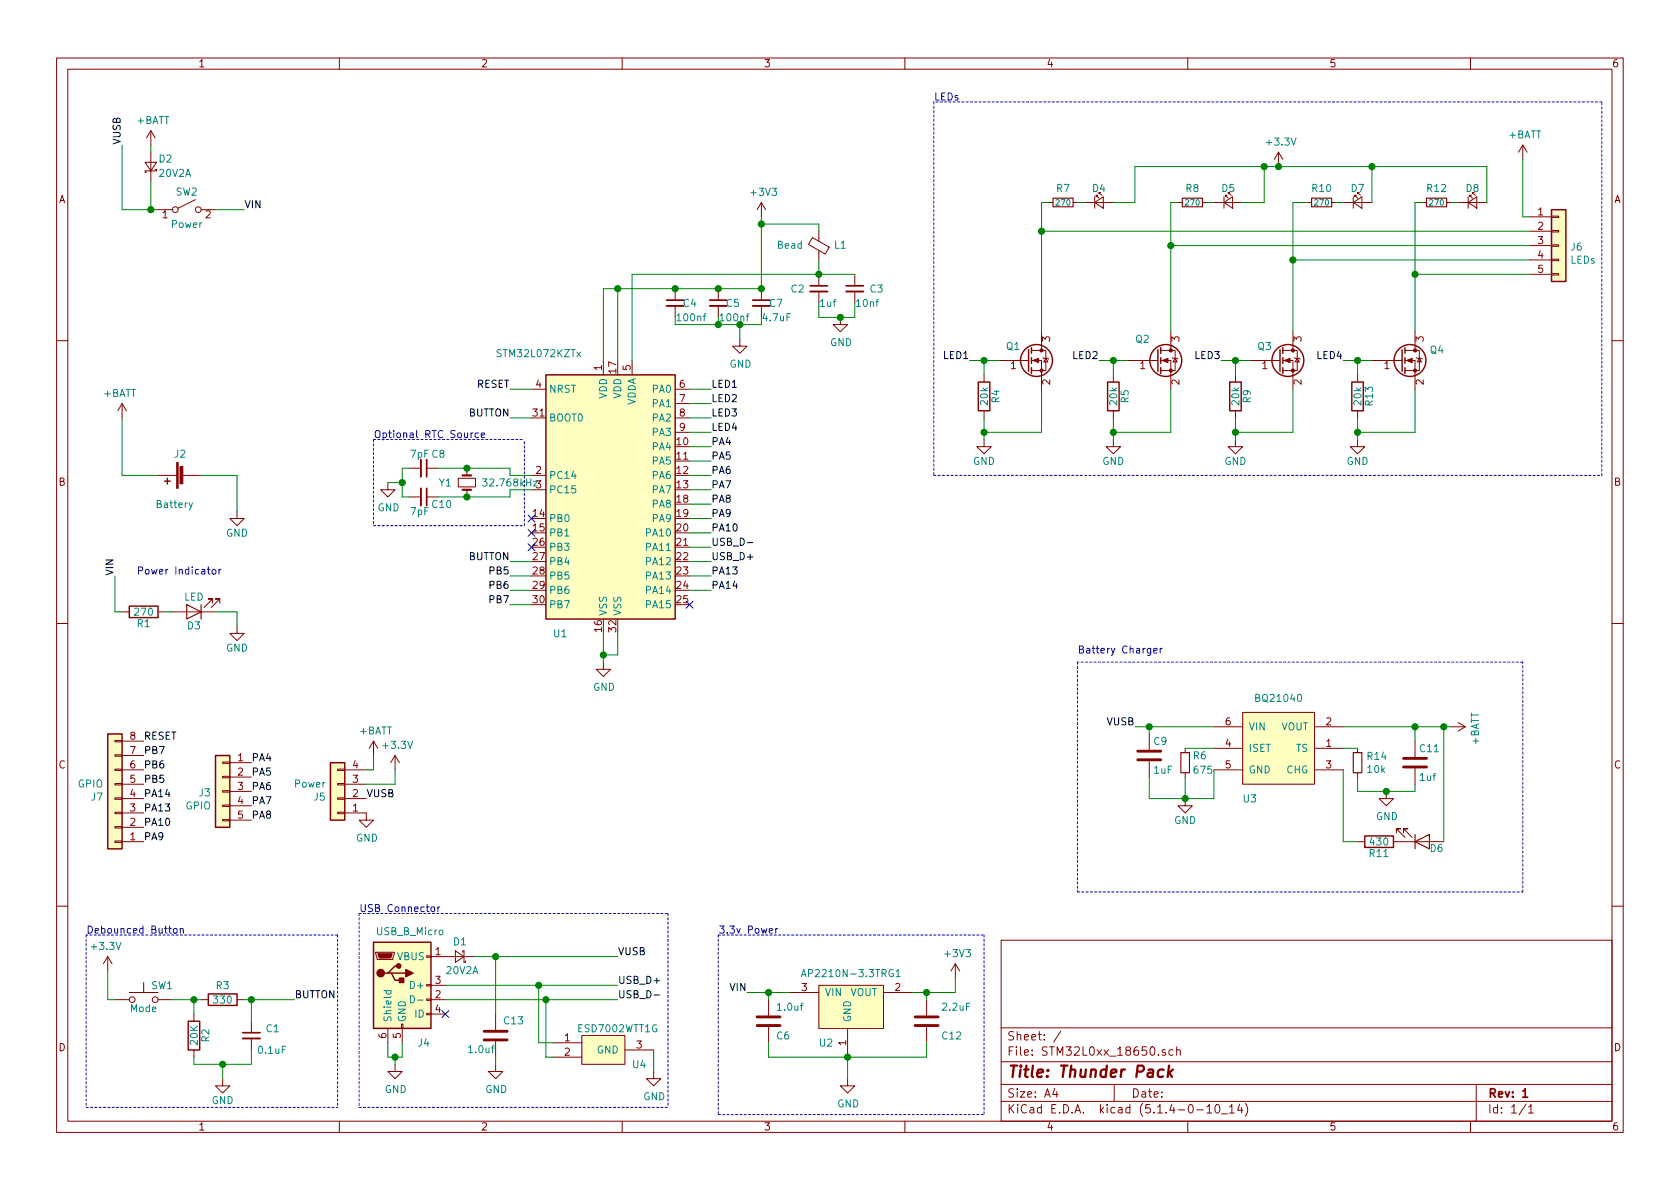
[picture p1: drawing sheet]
<svg xmlns="http://www.w3.org/2000/svg" width="297mm" height="210mm" viewBox="0 0 297 210" stroke-linecap="round" stroke-linejoin="round" font-family="sans-serif">
<g fill="none" stroke="#840000" stroke-width=".18">
<path d="M10 10.3h277v189.9h-277zM12 12.2h273v186.1h-273zM60 10.3v1.9M110 10.3v1.9M160 10.3v1.9M210 10.3v1.9M260 10.3v1.9M25.7 28.7h2l-1 1.5zM26.7 23.1v2.5M26.7 26.9v5.1M26.7 23.1l-.8 1.3M26.7 23.1l.7 1.3"/>
<path d="M27.4 30h.3v.2h-2v.3h.2M27.9 37.1h2.6M34.5 35.3l-3 1.5M35.6 37.1h2.5M134.6 35.8v2.5M134.6 35.8l-.7 1.3M134.6 35.8l.8 1.3M185.4 35.8h.8M189.7 35.8h.8M191.8 35.8h5M193.5 35.8l1.6-1v2zM193.5 34.8v2"/>
<path d="M193.8 34.8v-.3h.3h-.3l.5 .5M208.3 35.8h.7M212.6 35.8h.8M214.6 35.8h5.1M216.4 35.8l1.5-1v2zM216.4 34.8v2M216.7 34.8v-.3h.2h-.2l.5 .5M226.1 26.9l-.8 1.3M226.1 26.9v2.6M226.1 26.9l.7 1.3M231.1 35.8h.8M235.5 35.8h.7"/>
<path d="M237.5 35.8h5.1M239.3 35.8l1.5-1v2zM239.3 34.8v2M239.5 34.8v-.3h.3h-.3l.5 .5M251.5 35.8h.7M255.8 35.8h.7M257.8 35.8h5.1M259.6 35.8l1.5-1v2zM259.6 34.8v2M259.8 34.8v-.3h.3h-.3l.5 .5M269.2 25.6l-.7 1.3M269.2 25.6v2.6"/>
<path d="M269.2 25.6l.8 1.3M270.5 38.3h3.8M274.3 38.2h1.3v.3h-1.3zM119.4 51v2.1M119.4 54.1v2M127 51v2.1M127 54.1v2M130.8 59.9v1.3h1.3l-1.3 1.3-1.3-1.3h1.3M134.6 51v2.1M134.6 54.1v2M143.7 42l2.9 1.7-.7 1.2-2.9-1.7zM144.8 40.9v1.7"/>
<path d="M144.8 44.3v1.7M144.8 48.5v2M144.8 51.6v2M148.6 56.1v1.3h1.3l-1.3 1.3-1.3-1.3h1.3M151.1 48.5v2M151.1 51.6v2M184.1 58.7v3.3M207 58.7v3.3M228.6 58.7v3.3M250.2 58.7v3.3M270.5 40.9h3.8M270.5 43.4h3.8"/>
<path d="M270.5 46h3.8M270.5 48.5h3.8M274.3 48.4h1.3v.2h-1.3zM274.3 45.8h1.3v.3h-1.3zM274.3 40.8h1.3v.2h-1.3zM274.3 43.3h1.3v.3h-1.3zM10 60.2h2M21.6 71.4l.8 1.2M21.6 71.4v2.5M21.6 71.4l-.8 1.2M94 68.8h2.5M106.7 63.7v2.6"/>
<path d="M111.8 63.7v2.6M119.4 68.8h2.5M119.4 71.4h2.5M119.4 73.9h2.5M119.4 76.4h2.5M174 77.7v1.3h1.3l-1.3 1.3-1.3-1.3h1.3M174 66.3v1.3M174 72.6v1.3M176.5 63.7h5.4M182.4 63.7h1.7v5.1M182.4 62h1.7M184.1 62h.8v3.5h-2.5"/>
<path d="M184.4 63.2l.1 .2h.8l.1 .1M184.9 63.4l.4 .6h-.8zM196.8 77.7v1.3h1.3l-1.3 1.3-1.2-1.3h1.2M196.8 66.3v1.3M196.8 72.6v1.3M199.4 63.7h5.3M205.2 63.7h1.8v5.1M205.2 62h1.8M207 62h.8v3.5h-2.6M207.3 63.2l.1 .2h.8l.1 .1M207.8 63.4l.4 .6h-.8zM218.4 77.7v1.3h1.3l-1.3 1.3-1.2-1.3h1.2"/>
<path d="M218.4 66.3v1.3M218.4 72.6v1.3M221 63.7h5.3M226.8 63.7h1.8v5.1M226.8 62h1.8M228.6 62h.8v3.5h-2.6M228.9 63.2l.1 .2h.7l.2 .1M229.4 63.4l.3 .6h-.7zM240 77.7v1.3h1.3l-1.3 1.3-1.2-1.3h1.2M240 66.3v1.3M240 72.6v1.3M242.6 63.7h5.3"/>
<path d="M248.4 63.7h1.8v5.1M248.4 62h1.8M250.2 62h.8v3.5h-2.6M250.4 63.2l.2 .2h.7l.2 .1M251 63.4l.3 .6h-.7zM285 60.2h2M27.9 84.1h3.3M32.3 84.1h3.3M41.9 90.4v1.3h-1.3l1.3 1.3 1.3-1.3h-1.3M68.6 85.3v1.3h1.2l-1.2 1.3-1.3-1.3h1.3M72.4 87.9h2M72.4 82.8h2"/>
<path d="M75.4 87.9h2.1M75.4 82.8h2.1M81 84.6h3.1v1.5h-3.1zM82.5 82.8v1.3M82.5 86.6v1.3M94 84.1h2.5M94 86.6h2.5M10 110.3h2M21.6 108.2h1.3M27.9 108.2h1.3M30.5 108.2h7.6M37.6 106.7v-.8h-.8h.8l-1.5 1.5"/>
<path d="M38.9 106.7v-.8h-.8h.8l-1.6 1.5M41.9 110.7v1.3h1.3l-1.3 1.3-1.3-1.3h1.3M106.7 117.1v1.3h1.2l-1.2 1.2-1.3-1.2h1.3M285 110.3h2M20.3 136h1.3v.3h-1.3zM20.3 133.5h1.3v.2h-1.3zM20.3 130.9h1.3v.3h-1.3zM20.3 138.6h1.3v.2h-1.3zM21.6 138.7h3.8M21.6 136.1h3.8M21.6 133.6h3.8M21.6 131.1h3.8"/>
<path d="M39.4 137.3h1.2v.2h-1.2zM39.4 134.7h1.2v.3h-1.2zM39.4 139.8h1.2v.3h-1.2zM40.6 134.9h3.8M40.6 137.4h3.8M40.6 139.9h3.8M59.7 136h1.3v.3h-1.3zM59.7 138.6h1.3v.2h-1.3zM61 138.7h3.8M61 136.1h3.8M66 131.1l-.7 1.2M66 131.1v2.5"/>
<path d="M66 131.1l.8 1.2M69.8 133.6l-.7 1.3M69.8 133.6v2.5M69.8 133.6l.8 1.3M203.2 129.8v2.8M203.2 134.6v2.8M209.5 132.3v.8M209.5 136.6v.8M214.6 136.1h5.1M214.6 132.3h5.1M214.6 128.5h5.1M219.7 126h12.7v12.7h-12.7z"/>
<path d="M232.4 136.1h5.1M232.4 132.3h5.1M232.4 128.5h5.1M240 132.3v.8M240 136.6v.8M245.1 139.9v1.3h1.3l-1.3 1.3-1.3-1.3h1.3M250.2 131.1v2.8M250.2 135.9v2.8M256.5 128.5h2.6M257.8 127.8l1.3 .7M259.1 128.5l-1.3 .8M20.3 143.6h1.3v.3h-1.3z"/>
<path d="M20.3 146.2h1.3v.2h-1.3zM20.3 148.7h1.3v.3h-1.3zM20.3 141.1h1.3v.2h-1.3zM21.6 148.8h3.8M21.6 146.3h3.8M21.6 143.8h3.8M21.6 141.2h3.8M39.4 144.9h1.2v.3h-1.2zM39.4 142.4h1.2v.2h-1.2zM40.6 142.5h3.8M40.6 145h3.8M59.7 143.6h1.3v.3h-1.3z"/>
<path d="M59.7 141.1h1.3v.2h-1.3zM61 143.8h3.8v1.2h1.2l-1.2 1.3-1.3-1.3h1.3M61 141.2h3.8M209.5 141.2v1.3h1.3l-1.3 1.3-1.2-1.3h1.2M240 148.8h1.3M246.4 148.8h6.3M246.9 147.3v-.7h.7h-.7l1.5 1.5M248.2 147.3v-.7h.7h-.7l1.5 1.5M10 160.2h2M19 169.2l.8 1.2M19 169.2v2.5M19 169.2l-.7 1.2"/>
<path d="M20.3 176.8h2.6M22.9 175.5h5M25.4 173.7v1.8M27.9 176.8h2.6M34.3 179.3v1.3M35.6 176.8h1.2M41.9 176.8h1.3M66.4 168.4h3.3v.3l-.2 1h-2.8zM75.4 179.2h.8v.2h-.8zM75.4 176.7h.8v.2h-.8zM75.4 174.1h.8v.3h-.8zM75.4 169h.8v.3h-.8z"/>
<path d="M76.2 169.2h7.6M76.2 176.8h2.5M76.2 174.2h2.5M76.2 179.3h2.5M80.5 168.1l1.5 1.1-1.5 1zM81.8 168.4v-.3h.2v2.1h.3v-.3M87.6 179.3v2.8M135.9 176.8v2.8M139.7 175.5h5.1M144.8 174.2h11.4v7.7h-11.4zM156.2 175.5h5.1M163.8 176.8v2.8"/>
<path d="M168.9 170.4l-.8 1.3M168.9 170.4v2.6M168.9 170.4l.8 1.3M177 166.3h108v32h-108zM285 160.2h2M34.3 185.7v1.2M39.4 190.7v1.3h1.2l-1.2 1.3-1.3-1.3h1.3M44.4 180.6v2M44.4 183.6v2.1M60 198.3v1.9M68.6 181.9v2.5M69.8 188.2v1.3h1.3l-1.3 1.2-1.2-1.2h1.2"/>
<path d="M71 181.1h.2v.8h-.2zM71.1 181.9v2.5M87.6 188.2v1.3h1.3l-1.3 1.2-1.2-1.2h1.2M87.6 184.1v2.8M97.8 184.4h5.1M97.8 186.9h5.1M102.9 183.1h7.6v5.1h-7.6zM110 198.3v1.9M110.5 185.7h5.1M115.6 189.5v1.2h1.2l-1.2 1.3-1.3-1.3h1.3M135.9 181.6v2.8M149.9 190.7v1.3h1.2l-1.2 1.3-1.3-1.3h1.3"/>
<path d="M149.9 181.9v5M160 198.3v1.9M163.8 181.6v2.8M177 194.8h108M177 191.8h108M177 187.8h108M177 181.8h108M186.5 192.5l-.4 1h1M186.8 193v1M187.6 182.3l-1.3 2M197 191.8v3M206 185.7a.37 .37 0 0 0-.5 .1v.2l.5 .2 .1 .1-.2 .3-.4-.1"/>
<path d="M207.4 185.7l-.4-.1-.3 .3 .1 .6 .2 .1 .4-.1M208.1 185.7a.37 .37 0 0 1 .6 .1v.8M208.1 185.1v1.5M210 198.3v1.9M211.6 196.3h1.2M213.4 195.8l.4-.5v1.5M213.4 196.8h.8M215 195.4l.3-.1a.94 .94 0 0 1 0 1.5 .8 .8 0 0 1-.6-.6 .8 .8 0 0 1 .3-.8zM216 197h1.1M217.4 195.8l.4-.5v1.5M217.4 196.8h.8M219.2 195.2l-.4 1.1h.9"/>
<path d="M219.5 195.8v1M220.2 195.1a1.71 1.71 0 0 1 0 2.3M260 198.3v1.9M261 191.8v6.5M269.8 195.2l-1.2 2M270.3 195.8l.4-.5v1.5M270.3 196.8h.8"/>
<circle cx="31" cy="37.1" r=".51"/>
<circle cx="35.1" cy="37.1" r=".51"/>
<circle cx="23.4" cy="176.8" r=".51"/>
<circle cx="27.4" cy="176.8" r=".51"/>
</g>
<path d="M117.9 53.1h3M125.5 53.1h3M133.1 53.1h3M143.3 50.5h3M149.6 50.5h3.1M75.4 81.3v3M75.4 86.4v3M42.9 182.6h3.1M269.2 193l.5-.5v1.5M269.2 194h.9" fill="none" stroke="#840000" stroke-width=".3"/>
<path d="M205.7 189.2a.68 .68 0 0 0-1 .3v.8l.3 .1 .6-.1M206.7 188.4l-.2 2M206.7 189.7l.5 .7M207.4 189.1l-.9 .8" fill="none" stroke="#840000" stroke-width=".41"/>
<g fill="#ffffc2" stroke="#ffffc2" stroke-width=".18">
<path d="M66 166.6h10.2v15.3h-10.2z"/>
<path d="M96.5 66.3h22.9v43.2h-22.9z"/>
<path d="M38.1 133.6h2.5v12.7h-2.5z"/>
<path d="M19 129.8h2.6v20.3h-2.6z"/>
<path d="M144.8 174.2h11.4v7.7h-11.4z"/>
<path d="M58.4 134.9h2.6v10.1h-2.6z"/>
<path d="M102.9 183.1h7.6v5.1h-7.6z"/>
<path d="M274.3 37.1h2.6v12.7h-2.6z"/>
<path d="M219.7 126h12.7v12.7h-12.7z"/>
</g>
<g fill="none" stroke="#840000" stroke-width=".25">
<path d="M274.3 37.1h2.6v12.7h-2.6zM96.5 66.3h22.9v43.2h-22.9zM173 67.6h2v5h-2zM181.9 61.8v3.9M182.4 61.5v1M182.4 63.2v1.1M182.4 65v1M195.8 67.6h2.1v5h-2.1zM204.7 61.8v3.9M205.2 61.5v1M205.2 63.2v1.1M205.2 65v1"/>
<path d="M217.4 67.6h2.1v5h-2.1zM226.3 61.8v3.9M226.8 61.5v1M226.8 63.2v1.1M226.8 65v1M239 67.6h2v5h-2zM247.9 61.8v3.9M248.4 61.5v1M248.4 63.2v1.1M248.4 65v1M29.1 85.1h1M29.6 84.6v1"/>
<path d="M22.9 107.2h5v2h-5zM19 129.8h2.6v20.3h-2.6zM38.1 133.6h2.5v12.7h-2.5zM58.4 134.9h2.6v10.1h-2.6zM241.3 147.8h5.1v2.1h-5.1zM36.8 175.8h5.1v2h-5.1zM66 166.6h10.2v15.3h-10.2zM68.6 172.1h.6l.6 1.2h1.3M69.2 172.1h2.6M70.5 170.8h-.7l-1.2 1.3h-.7M33.3 180.6h2v5.1h-2z"/>
<circle cx="183.3" cy="63.7" r="2.82"/>
<circle cx="206.1" cy="63.7" r="2.82"/>
<circle cx="227.7" cy="63.7" r="2.82"/>
<circle cx="249.3" cy="63.7" r="2.82"/>
</g>
<g fill="#840000" stroke="#840000" stroke-width=".25">
<path d="M70.6 173h.8v.7h-.8z"/>
<path d="M71.8 171.4l1.2 .7-1.2 .6z"/>
<circle cx="67.3" cy="172.1" r=".63"/>
<circle cx="70.5" cy="170.8" r=".38"/>
</g>
<g fill="#840000" stroke="#840000" stroke-width=".18">
<path d="M66.8 168.7h2.5l-.2 .7h-2z"/>
<path d="M182.6 63.7l1-.3v.7z"/>
<path d="M205.5 63.7l1-.3v.7z"/>
<path d="M227.1 63.7l1-.3v.7z"/>
<path d="M248.7 63.7l1-.3v.7z"/>
<path d="M31.2 81.8h.3v4.6h-.3z"/>
<path d="M31.8 82.5h.5v3h-.5z"/>
<circle cx="184.1" cy="65.5" r=".28"/>
<circle cx="184.1" cy="62" r=".28"/>
<circle cx="207" cy="65.5" r=".28"/>
<circle cx="207" cy="62" r=".28"/>
<circle cx="228.6" cy="65.5" r=".28"/>
<circle cx="228.6" cy="62" r=".28"/>
<circle cx="250.2" cy="65.5" r=".28"/>
<circle cx="250.2" cy="62" r=".28"/>
</g>
<path d="M34 88.9l-.4 1.2-.2 .1M85.3 84.7h.8l-.4 .5 .4 .1v.5l-.2 .1-.6-.1M67.9 175.2h1.2M68.4 175.2l-.1 .4 .2 .2 .6-.1v-.5M72.6 176.1a.64 .64 0 0 1 .7 .6 .64 .64 0 0 1-.7 .6zM73.8 176.9h1M141.7 172.7l.4-1.3 .4 1.3M141.8 172.4h.6M158.4 171.8l.4-.4v1.3M158.4 172.7h.8" fill="none" stroke="#008484" stroke-width=".18"/>
<path d="M117.9 54.1h3M125.5 54.1h3M133.1 54.1h3M143.3 51.6h3M149.6 51.6h3.1M74.4 81.3v3M74.4 86.4v3M42.9 183.6h3.1" fill="none" stroke="#840000" stroke-width=".33"/>
<path d="M201.2 134.4h4M201.2 132.8h4M248.2 135.6h4M248.2 134.1h4M133.9 179.8h4M161.8 179.8h4.1M85.6 182.4h4.1M85.6 183.9h4.1M133.9 181.4h4M161.8 181.4h4.1" fill="none" stroke="#840000" stroke-width=".51"/>
<path d="M81.8 84.1h1.5M81.8 86.6h1.5" fill="none" stroke="#840000" stroke-width=".38"/>
<path d="M186.2 35h3.5v1.6h-3.5zM209 35h3.6v1.6h-3.6zM231.9 35h3.6v1.6h-3.6zM252.2 35h3.6v1.6h-3.6zM33 106.9l2.6 1.3-2.6 1.3zM35.6 106.9v2.6M208.8 133.1h1.5v3.5h-1.5zM239.3 133.1h1.5v3.5h-1.5zM250.2 148.8l2.5-1.2v2.5zM250.2 147.6v2.5" fill="none" stroke="#840000" stroke-width=".2"/>
<g fill="none" stroke="#0000c2" stroke-width=".18" stroke-dasharray=".4 .4">
<path d="M165.1 18v66.1M283.2 18h-118.1M66 77.7v15.3M66 77.7h26.7M66 93h26.7M92.7 93v-15.3M165.1 84.1h118.1M283.2 84.1v-66.1M190.5 117.1v40.6M269.2 117.1h-78.7M190.5 157.7h78.7M269.2 157.7v-40.6"/>
<path d="M15.2 165.3v30.5M59.7 165.3h-44.5M59.7 165.3v30.5M63.5 161.5h54.6M63.5 161.5v34.3M118.1 161.5v34.3M127 165.3v31.8M127 165.3h47M174 165.3v31.8M15.2 195.8h44.5M63.5 195.8h54.6M127 197.1h47"/>
</g>
<g fill="none" stroke="#008400" stroke-width=".18">
<path d="M21.6 25.6v11.5h6.3M26.7 25.6v1.3M26.7 32v5.1M38.1 37.1h5.1M134.6 38.3v12.7h-27.9v12.7M134.6 39.6h10.2v1.3M185.4 35.8h-1.3v22.9M190.5 35.8h1.3M196.8 35.8h3.9v-6.3h62.2v6.3M208.3 35.8h-1.3v22.9M213.4 35.8h1.2M223.5 29.5v6.3h-3.8"/>
<path d="M231.1 35.8h-2.5v22.9M236.2 35.8h1.3M242.6 29.5v6.3M251.5 35.8h-1.3v22.9M256.5 35.8h1.3M269.2 28.2v10.1h1.3M109.2 51v12.7M119.4 56.1v1.3h15.2M127 56.1v1.3M130.8 57.4v2.5M144.8 53.6v2.5h6.3v-2.5M144.8 46v2.5"/>
<path d="M151.1 48.5h-39.3v15.2M184.1 40.9h86.4M207 43.4h63.5M228.6 46h41.9M250.2 48.5h20.3M21.6 73.9v10.2h6.3M90.2 68.8h3.8M90.2 73.9h3.8M121.9 68.8h3.8M121.9 71.4h3.8M121.9 73.9h3.8M121.9 76.4h3.8"/>
<path d="M121.9 79h3.8M171.4 63.7h5.1M174 63.7v2.6M174 73.9v3.8M184.1 68.8v7.6h-10.1M194.3 63.7h5.1M196.8 63.7v2.6M196.8 73.9v3.8M207 68.8v7.6h-10.2M215.9 63.7h5.1M218.4 63.7v2.6M218.4 73.9v3.8"/>
<path d="M228.6 68.8v7.6h-10.2M237.5 63.7h5.1M240 63.7v2.6M240 73.9v3.8M250.2 68.8v7.6h-10.2M35.6 84.1h6.3v6.3M68.6 85.3h2.5M72.4 82.8h-1.3v5.1h1.3M77.5 82.8h12.7v1.3h3.8M90.2 99.3h3.8M94 86.6h-3.8v1.3h-12.7M121.9 94.2h3.8"/>
<path d="M121.9 96.8h3.8M121.9 99.3h3.8M121.9 81.5h3.8M121.9 84.1h3.8M121.9 86.6h3.8M121.9 89.1h3.8M121.9 91.7h3.8M20.3 101.8v6.4h1.3M29.2 108.2h1.3M38.1 108.2h3.8v2.5M90.2 104.4h3.8M90.2 101.8h3.8"/>
<path d="M90.2 106.9h3.8M106.7 112v5.1M109.2 112v3.8h-2.5M121.9 104.4h3.8M121.9 101.8h3.8M66 133.6v2.5h-1.2M69.8 136.1v2.6h-5M200.7 128.5h13.9M203.2 128.5v1.3M209.5 132.3h5.1M209.5 137.4v3.8M214.6 136.1v5.1h-11.4v-3.8"/>
<path d="M237.5 132.3h2.5M237.5 128.5h19M237.5 136.1v12.7h2.5M240 137.4v2.5h10.2v-1.2M250.2 128.5v2.6M255.3 128.5v20.3M19 171.7v5.1h1.3M30.5 176.8h5.1M34.3 176.8v2.5M43.2 176.8h8.9M44.4 176.8v3.8M78.7 176.8h30.5"/>
<path d="M78.7 174.2h30.5M83.8 169.2h25.4M87.6 169.2v10.1M95.2 174.2v10.2h2.6M96.5 176.8v10.1h1.3M132.1 175.5h7.6M135.9 175.5v1.3M163.8 175.5v1.3M168.9 173v2.5h-7.6M39.4 188.2v2.5M44.4 185.7v2.5h-10.1v-1.3M68.6 184.4v2.5h2.5v-2.5"/>
<path d="M69.8 186.9v1.3M87.6 186.9v1.3M115.6 185.7v3.8M135.9 184.4v2.5h27.9v-2.5M149.9 186.9v3.8"/>
</g>
<path d="M132.2 96h.9M115.6 176h1" fill="none" stroke="#000" stroke-width=".18"/>
<g fill="none" stroke="#0000c2" stroke-width=".18">
<path d="M83.6 76.5l-.2 .1-.1 .2M84.6 76.6l-.3-.1-.3 .3 .1 .5h.5M85.1 77l.6-.1-.1-.3-.3-.1-.2 .2 .1 .6h.4M36.7 100.7h.4M36.8 100.2v1.1l.3 .2M37.6 100.7h.3l.3 .2-.2 .6h-.3l-.2-.2zM38.7 100.7v.8M39.1 100.7l-.4 .2M204 115.1l.6-.1-.1-.3-.3-.1-.2 .2v.6h.5M205.1 114.6v.9M205.5 114.6l-.4 .3M30.8 164.2h.3l.2 .1-.1 .7h-.3l-.2-.2z"/>
<path d="M31.9 164.3l.2-.1h.3v.8M31.9 164.2v.8M76.3 160.4h.3l.2 .1v.7h-.3l-.3-.2zM77.4 160.4v.8M77.8 160.4l-.4 .2M136 164.6l.6-.1v-.3h-.4l-.2 .2 .1 .6h.5M137.2 164.2v.8M137.5 164.2l-.3 .2"/>
</g>
<g fill="#008400" stroke="#008400" stroke-width=".25">
<circle cx="95.3" cy="174.2" r=".51"/>
<circle cx="148.6" cy="56.1" r=".51"/>
<circle cx="96.5" cy="176.8" r=".51"/>
<circle cx="144.8" cy="48.5" r=".51"/>
<circle cx="134.6" cy="39.6" r=".51"/>
<circle cx="87.6" cy="169.2" r=".51"/>
<circle cx="255.3" cy="128.5" r=".51"/>
<circle cx="44.5" cy="176.8" r=".51"/>
<circle cx="34.3" cy="176.8" r=".51"/>
<circle cx="39.4" cy="188.2" r=".51"/>
<circle cx="71.1" cy="85.3" r=".51"/>
<circle cx="106.7" cy="115.8" r=".51"/>
<circle cx="26.7" cy="37.1" r=".51"/>
<circle cx="242.6" cy="29.5" r=".51"/>
<circle cx="226.1" cy="29.5" r=".51"/>
<circle cx="223.5" cy="29.5" r=".51"/>
<circle cx="163.8" cy="175.5" r=".51"/>
<circle cx="250.2" cy="48.5" r=".51"/>
<circle cx="228.6" cy="46" r=".51"/>
<circle cx="207" cy="43.4" r=".51"/>
<circle cx="184.2" cy="40.9" r=".51"/>
<circle cx="82.6" cy="87.9" r=".51"/>
<circle cx="149.9" cy="186.9" r=".51"/>
<circle cx="203.2" cy="128.5" r=".51"/>
<circle cx="82.6" cy="82.8" r=".51"/>
<circle cx="135.9" cy="175.5" r=".51"/>
<circle cx="127" cy="57.4" r=".51"/>
<circle cx="130.8" cy="57.4" r=".51"/>
<circle cx="209.6" cy="141.2" r=".51"/>
<circle cx="127" cy="51" r=".51"/>
<circle cx="240" cy="76.4" r=".51"/>
<circle cx="240" cy="63.7" r=".51"/>
<circle cx="218.4" cy="76.4" r=".51"/>
<circle cx="218.4" cy="63.7" r=".51"/>
<circle cx="196.9" cy="76.4" r=".51"/>
<circle cx="250.2" cy="128.5" r=".51"/>
<circle cx="196.9" cy="63.7" r=".51"/>
<circle cx="174" cy="76.4" r=".51"/>
<circle cx="174" cy="63.7" r=".51"/>
<circle cx="134.6" cy="51" r=".51"/>
<circle cx="119.4" cy="51" r=".51"/>
<circle cx="109.2" cy="51" r=".51"/>
<circle cx="245.1" cy="139.9" r=".51"/>
<circle cx="69.9" cy="186.9" r=".51"/>
</g>
<path d="M93.4 96.2l1.2 1.2M93.4 91.1l1.2 1.2M93.4 93.6l1.2 1.2M94.6 96.2l-1.2 1.2M94.6 91.1l-1.2 1.2M94.6 93.6l-1.2 1.2M121.3 106.3l1.2 1.2M122.5 106.3l-1.2 1.2M78.1 178.7l1.2 1.2M79.3 178.7l-1.2 1.2" fill="none" stroke="#000084" stroke-width=".18"/>
<text font-size="2.8" fill="#840000" x="178" y="190.5">Title: Thunder Pack</text>
<g font-size="2.1" fill="#840000">
<text x="178" y="184">Sheet: /</text>
<text x="178" y="186.7">File: STM32L0xx_18650.sch</text>
<text x="178" y="196.9">KiCad E.D.A. kicad (5.1.4-0-10_14)</text>
<text x="178" y="194.1">Size: A4</text>
<text x="200" y="194.1">Date:</text>
<text x="263" y="194.1">Rev: 1</text>
<text x="263" y="196.9">Id: 1/1</text>
</g>
<g font-size="1.8" fill="#840000">
<text x="35" y="11.9">1</text>
<text x="85" y="11.9">2</text>
<text x="135" y="11.9">3</text>
<text x="185" y="11.9">4</text>
<text x="235" y="11.9">5</text>
<text x="285" y="11.9">6</text>
<text x="10.4" y="35.9">A</text>
<text x="285.4" y="35.9">A</text>
<text x="28.7" y="38.6">1</text>
<text x="36.3" y="38.6">2</text>
<text x="271.9" y="38.1">1</text>
<text x="271.9" y="40.6">2</text>
<text x="271.9" y="43.2">3</text>
<text x="271.9" y="45.7">4</text>
<text x="271.9" y="48.3">5</text>
<text x="106.4" y="65.5" transform="rotate(-90 106.4 65.5)">1</text>
<text x="109" y="66" transform="rotate(-90 109 66)">17</text>
<text x="111.5" y="65.5" transform="rotate(-90 111.5 65.5)">5</text>
<text x="178.7" y="65.3">1</text>
<text x="185.7" y="60.4" transform="rotate(-90 185.7 60.4)">3</text>
<text x="201.6" y="65.3">1</text>
<text x="208.5" y="60.4" transform="rotate(-90 208.5 60.4)">3</text>
<text x="223.2" y="65.3">1</text>
<text x="230.1" y="60.4" transform="rotate(-90 230.1 60.4)">3</text>
<text x="244.8" y="65.3">1</text>
<text x="251.7" y="60.4" transform="rotate(-90 251.7 60.4)">3</text>
<text x="94.8" y="68.6">4</text>
<text x="120.2" y="68.6">6</text>
<text x="120.2" y="71.1">7</text>
<text x="185.7" y="68" transform="rotate(-90 185.7 68)">2</text>
<text x="208.5" y="68" transform="rotate(-90 208.5 68)">2</text>
<text x="230.1" y="68" transform="rotate(-90 230.1 68)">2</text>
<text x="251.7" y="68" transform="rotate(-90 251.7 68)">2</text>
<text x="94.3" y="73.7">31</text>
<text x="120.2" y="73.7">8</text>
<text x="120.2" y="76.2">9</text>
<text x="94.8" y="83.8">2</text>
<text x="119.7" y="78.7">10</text>
<text x="119.7" y="81.3">11</text>
<text x="119.7" y="83.8">12</text>
<text x="10.4" y="85.9">B</text>
<text x="119.7" y="86.4">13</text>
<text x="119.7" y="88.9">18</text>
<text x="285.4" y="85.9">B</text>
<text x="94.3" y="91.4">14</text>
<text x="94.3" y="94">15</text>
<text x="119.7" y="94">20</text>
<text x="119.7" y="91.4">19</text>
<text x="94.3" y="96.5">26</text>
<text x="94.3" y="99.1">27</text>
<text x="94.3" y="101.6">28</text>
<text x="119.7" y="96.5">21</text>
<text x="119.7" y="99.1">22</text>
<text x="119.7" y="101.6">23</text>
<text x="94.3" y="104.1">29</text>
<text x="94.3" y="106.7">30</text>
<text x="119.7" y="104.1">24</text>
<text x="119.7" y="106.7">25</text>
<text x="106.4" y="111.7" transform="rotate(-90 106.4 111.7)">16</text>
<text x="109" y="111.7" transform="rotate(-90 109 111.7)">32</text>
<text x="23" y="130.8">8</text>
<text x="216.7" y="128.3">6</text>
<text x="234.5" y="128.3">2</text>
<text x="10.4" y="135.9">C</text>
<text x="23" y="135.9">6</text>
<text x="23" y="133.3">7</text>
<text x="42.1" y="134.6">1</text>
<text x="42.1" y="137.2">2</text>
<text x="62.4" y="135.9">4</text>
<text x="216.7" y="132.1">4</text>
<text x="216.7" y="135.9">5</text>
<text x="234.5" y="132.1">1</text>
<text x="234.5" y="135.9">3</text>
<text x="285.4" y="135.9">C</text>
<text x="23" y="143.5">3</text>
<text x="23" y="141">4</text>
<text x="23" y="138.4">5</text>
<text x="42.1" y="139.7">3</text>
<text x="42.1" y="142.2">4</text>
<text x="62.4" y="143.5">1</text>
<text x="62.4" y="141">2</text>
<text x="62.4" y="138.4">3</text>
<text x="23" y="148.6">1</text>
<text x="23" y="146">2</text>
<text x="42.1" y="144.8">5</text>
<text x="77" y="168.9">1</text>
<text x="77" y="174">3</text>
<text x="77" y="176.5">2</text>
<text x="77" y="179.1">4</text>
<text x="141.8" y="175.3">3</text>
<text x="158.3" y="175.3">2</text>
<text x="10.4" y="185.9">D</text>
<text x="68.3" y="183.6" transform="rotate(-90 68.3 183.6)">6</text>
<text x="70.9" y="183.6" transform="rotate(-90 70.9 183.6)">5</text>
<text x="99.8" y="184.1">1</text>
<text x="112.5" y="185.4">3</text>
<text x="149.6" y="184.9" transform="rotate(-90 149.6 184.9)">1</text>
<text x="285.4" y="185.9">D</text>
<text x="99.8" y="186.7">2</text>
<text x="35" y="199.9">1</text>
<text x="85" y="199.9">2</text>
<text x="135" y="199.9">3</text>
<text x="185" y="199.9">4</text>
<text x="235" y="199.9">5</text>
<text x="285" y="199.9">6</text>
</g>
<g font-size="1.8" fill="#0000c2">
<text x="165.1" y="17.8">LEDs</text>
<text x="66" y="77.5">Optional RTC Source</text>
<text x="24.1" y="101.6">Power Indicator</text>
<text x="190.5" y="115.6">Battery Charger</text>
<text x="63.5" y="161.3">USB Connector</text>
<text x="15.2" y="165.1">Debounced Button</text>
<text x="127" y="165.1">3.3v Power</text>
</g>
<g font-size="1.8" fill="#008484">
<text x="24.2" y="21.9">+BATT</text>
<text x="28.1" y="28.7">D2</text>
<text x="224.1" y="25.7">+3.3V</text>
<text x="266.8" y="24.5">+BATT</text>
<text x="28.2" y="31.3">20V2A</text>
<text x="31.1" y="34.6">SW2</text>
<text x="132.9" y="34.6">+3V3</text>
<text x="186.8" y="34">R7</text>
<text x="193.2" y="34">D4</text>
<text x="209.7" y="34">R8</text>
<text x="216.1" y="34">D5</text>
<text x="232.1" y="34">R10</text>
<text x="238.9" y="34">D7</text>
<text x="252.4" y="34">R12</text>
<text x="259.2" y="34">D8</text>
<text x="30.4" y="40.3">Power</text>
<text x="137.5" y="44">Bead</text>
<text x="147.6" y="44">L1</text>
<text x="277.6" y="46.6">LEDs</text>
<text x="277.8" y="44.3">J6</text>
<text x="139.9" y="51.7">C2</text>
<text x="153.9" y="51.7">C3</text>
<text x="119.9" y="56.8">100nf</text>
<text x="120.9" y="54.3">C4</text>
<text x="127.5" y="56.8">100nf</text>
<text x="128.5" y="54.3">C5</text>
<text x="136.1" y="54.3">C7</text>
<text x="145.1" y="54.3">1uf</text>
<text x="151.5" y="54.3">10nf</text>
<text x="88.2" y="63.2">STM32L072KZTx</text>
<text x="129" y="65">GND</text>
<text x="146.8" y="61.2">GND</text>
<text x="178" y="61.9">Q1</text>
<text x="200.8" y="60.6">Q2</text>
<text x="222.4" y="61.9">Q3</text>
<text x="252.9" y="62.5">Q4</text>
<text x="18.3" y="70.2">+BATT</text>
<text x="97" y="69.5">NRST</text>
<text x="107.3" y="70.5" transform="rotate(-90 107.3 70.5)">VDD</text>
<text x="109.9" y="70.5" transform="rotate(-90 109.9 70.5)">VDD</text>
<text x="112.4" y="71.8" transform="rotate(-90 112.4 71.8)">VDDA</text>
<text x="115.4" y="69.5">PA0</text>
<text x="174.7" y="71.6" transform="rotate(-90 174.7 71.6)">20k</text>
<text x="176.7" y="71.2" transform="rotate(-90 176.7 71.2)">R4</text>
<text x="197.5" y="71.6" transform="rotate(-90 197.5 71.6)">20k</text>
<text x="199.6" y="71.2" transform="rotate(-90 199.6 71.2)">R5</text>
<text x="219.1" y="71.6" transform="rotate(-90 219.1 71.6)">20k</text>
<text x="221.2" y="71.2" transform="rotate(-90 221.2 71.2)">R9</text>
<text x="240.7" y="71.6" transform="rotate(-90 240.7 71.6)">20k</text>
<text x="242.7" y="71.7" transform="rotate(-90 242.7 71.7)">R13</text>
<text x="97" y="74.5">BOOT0</text>
<text x="115.4" y="72">PA1</text>
<text x="115.4" y="74.5">PA2</text>
<text x="115.4" y="77.1">PA3</text>
<text x="30.9" y="80.9">J2</text>
<text x="72.6" y="80.9">7pF C8</text>
<text x="115.4" y="79.6">PA4</text>
<text x="115.4" y="82.2">PA5</text>
<text x="172" y="82.2">GND</text>
<text x="194.9" y="82.2">GND</text>
<text x="216.5" y="82.2">GND</text>
<text x="238.1" y="82.2">GND</text>
<text x="27.8" y="89.8">Battery</text>
<text x="76.5" y="89.8">C10</text>
<text x="77.7" y="86">Y1</text>
<text x="85.9" y="86">32.768kHz 3</text>
<text x="97" y="84.7">PC14</text>
<text x="97" y="87.2">PC15</text>
<text x="115.4" y="84.7">PA6</text>
<text x="115.4" y="87.2">PA7</text>
<text x="115.4" y="89.8">PA8</text>
<text x="40" y="94.9">GND</text>
<text x="66.8" y="90.4">GND</text>
<text x="72.6" y="91.1">7pF</text>
<text x="97" y="92.3">PB0</text>
<text x="97" y="94.9">PB1</text>
<text x="114.5" y="94.9">PA10</text>
<text x="115.4" y="92.3">PA9</text>
<text x="97" y="97.4">PB3</text>
<text x="97" y="99.9">PB4</text>
<text x="114.5" y="97.4">PA11</text>
<text x="114.5" y="99.9">PA12</text>
<text x="32.5" y="106.2">LED</text>
<text x="97" y="102.5">PB5</text>
<text x="97" y="105">PB6</text>
<text x="97" y="107.6">PB7</text>
<text x="114.5" y="102.5">PA13</text>
<text x="114.5" y="105">PA14</text>
<text x="114.5" y="107.6">PA15</text>
<text x="23.9" y="108.9">270</text>
<text x="24.3" y="110.9">R1</text>
<text x="33.2" y="111.3">D3</text>
<text x="97.9" y="112.7">U1</text>
<text x="107.3" y="109" transform="rotate(-90 107.3 109)">VSS</text>
<text x="109.9" y="109" transform="rotate(-90 109.9 109)">VSS</text>
<text x="40" y="115.2">GND</text>
<text x="104.9" y="122.2">GND</text>
<text x="222.3" y="124.1">BQ21040</text>
<text x="63.6" y="129.9">+BATT</text>
<text x="204" y="131.7">C9</text>
<text x="220.7" y="129.2">VIN</text>
<text x="226.5" y="129.2">VOUT</text>
<text x="261.5" y="131.8" transform="rotate(-90 261.5 131.8)">+BATT</text>
<text x="67.9" y="132.4">+3.3V</text>
<text x="204.1" y="136.8">1uF</text>
<text x="211" y="134.3">R6</text>
<text x="211.2" y="136.8">675</text>
<text x="220.7" y="133">ISET</text>
<text x="220.7" y="136.8">GND</text>
<text x="227.5" y="136.8">CHG</text>
<text x="229.1" y="133">TS</text>
<text x="241.8" y="134.4">R14</text>
<text x="241.9" y="136.7">10k</text>
<text x="251.1" y="133">C11</text>
<text x="13.8" y="139.3">GPIO</text>
<text x="16.2" y="141.6">J7</text>
<text x="32.8" y="143.1">GPIO</text>
<text x="35.2" y="140.8">J3</text>
<text x="52.1" y="139.3">Power</text>
<text x="55.5" y="141.6">J5</text>
<text x="219.9" y="141.9">U3</text>
<text x="251.1" y="138.1">1uf</text>
<text x="62.9" y="148.8">GND</text>
<text x="207.6" y="145.7">GND</text>
<text x="242.3" y="149.5">430</text>
<text x="243.3" y="145">GND</text>
<text x="242.2" y="151.6">R11</text>
<text x="252.9" y="150.7">D6</text>
<text x="16.3" y="168">+3.3V</text>
<text x="66.7" y="165.4">USB_B_Micro</text>
<text x="80.2" y="167.2">D1</text>
<text x="70.3" y="169.8">VBUS</text>
<text x="79" y="172.3">20V2A</text>
<text x="142.8" y="172.8">AP2210N-3.3TRG1</text>
<text x="167.2" y="169.3">+3V3</text>
<text x="23.1" y="179">Mode</text>
<text x="26.8" y="174.9">SW1</text>
<text x="37.9" y="177.5">330</text>
<text x="38.3" y="174.9">R3</text>
<text x="72.9" y="174.9">D+</text>
<text x="73.4" y="180">ID</text>
<text x="137.6" y="178.7">1.0uf</text>
<text x="145.8" y="176.1">VIN</text>
<text x="150.3" y="176.1">VOUT</text>
<text x="166.8" y="178.7">2.2uF</text>
<text x="35" y="184.7" transform="rotate(-90 35 184.7)">20K</text>
<text x="37" y="184.2" transform="rotate(-90 37 184.2)">R2</text>
<text x="47.1" y="182.5">C1</text>
<text x="69.2" y="180.8" transform="rotate(-90 69.2 180.8)">Shield</text>
<text x="71.8" y="180.8" transform="rotate(-90 71.8 180.8)">GND</text>
<text x="74" y="185.1">J4</text>
<text x="89.2" y="181.1">C13</text>
<text x="102.3" y="182.5">ESD7002WTT1G</text>
<text x="137.4" y="183.8">C6</text>
<text x="144.9" y="185.1">U2</text>
<text x="150.5" y="180.8" transform="rotate(-90 150.5 180.8)">GND</text>
<text x="166.6" y="183.8">C12</text>
<text x="45.8" y="186.4">0.1uF</text>
<text x="83" y="186.2">1.0uf</text>
<text x="105.5" y="186.3">GND</text>
<text x="111.9" y="188.9">U4</text>
<text x="37.4" y="195.2">GND</text>
<text x="68" y="193.3">GND</text>
<text x="85.8" y="193.3">GND</text>
<text x="113.7" y="194.6">GND</text>
<text x="148" y="195.8">GND</text>
</g>
<g font-size="1.8">
<text x="21.3" y="25.6" transform="rotate(-90 21.3 25.6)">VUSB</text>
<text x="43.2" y="36.8">VIN</text>
<text x="166.9" y="63.5">LED1</text>
<text x="189.8" y="63.5">LED2</text>
<text x="211.4" y="63.5">LED3</text>
<text x="233" y="63.5">LED4</text>
<text x="84.3" y="68.6">RESET</text>
<text x="125.7" y="68.6">LED1</text>
<text x="125.7" y="71.1">LED2</text>
<text x="82.8" y="73.7">BUTTON</text>
<text x="125.7" y="73.7">LED3</text>
<text x="125.7" y="76.2">LED4</text>
<text x="125.7" y="78.7">PA4</text>
<text x="125.7" y="83.8">PA6</text>
<text x="125.7" y="81.3">PA5</text>
<text x="125.7" y="88.9">PA8</text>
<text x="125.7" y="86.4">PA7</text>
<text x="125.7" y="94">PA10</text>
<text x="125.7" y="91.4">PA9</text>
<text x="20.1" y="101.8" transform="rotate(-90 20.1 101.8)">VIN</text>
<text x="82.8" y="99.1">BUTTON</text>
<text x="86.7" y="101.6">PB5</text>
<text x="125.7" y="99.1">USB_D+</text>
<text x="125.7" y="96.5">USB_D-</text>
<text x="125.7" y="101.6">PA13</text>
<text x="86.7" y="106.7">PB7</text>
<text x="86.7" y="104.1">PB6</text>
<text x="125.7" y="104.1">PA14</text>
<text x="25.4" y="130.8">RESET</text>
<text x="195.8" y="128.3">VUSB</text>
<text x="25.4" y="133.3">PB7</text>
<text x="25.4" y="135.9">PB6</text>
<text x="44.4" y="134.6">PA4</text>
<text x="44.4" y="137.2">PA5</text>
<text x="25.4" y="143.5">PA13</text>
<text x="25.4" y="141">PA14</text>
<text x="25.4" y="138.4">PB5</text>
<text x="44.4" y="139.7">PA6</text>
<text x="44.4" y="142.2">PA7</text>
<text x="64.8" y="141">VUSB</text>
<text x="25.4" y="146">PA10</text>
<text x="25.4" y="148.6">PA9</text>
<text x="44.4" y="144.8">PA8</text>
<text x="109.2" y="174">USB_D+</text>
<text x="109.2" y="168.9">VUSB</text>
<text x="52.1" y="176.5">BUTTON</text>
<text x="109.2" y="176.5">USB_D-</text>
<text x="129.1" y="175.3">VIN</text>
</g>
<text font-size="1.8" fill="#008400" x="135" y="56.8">4.7uF</text>
<g font-size="1.4" fill="#008484">
<text x="186.8" y="36.3">270</text>
<text x="209.7" y="36.3">270</text>
<text x="232.5" y="36.3">270</text>
<text x="252.9" y="36.3">270</text>
</g>
</svg>
